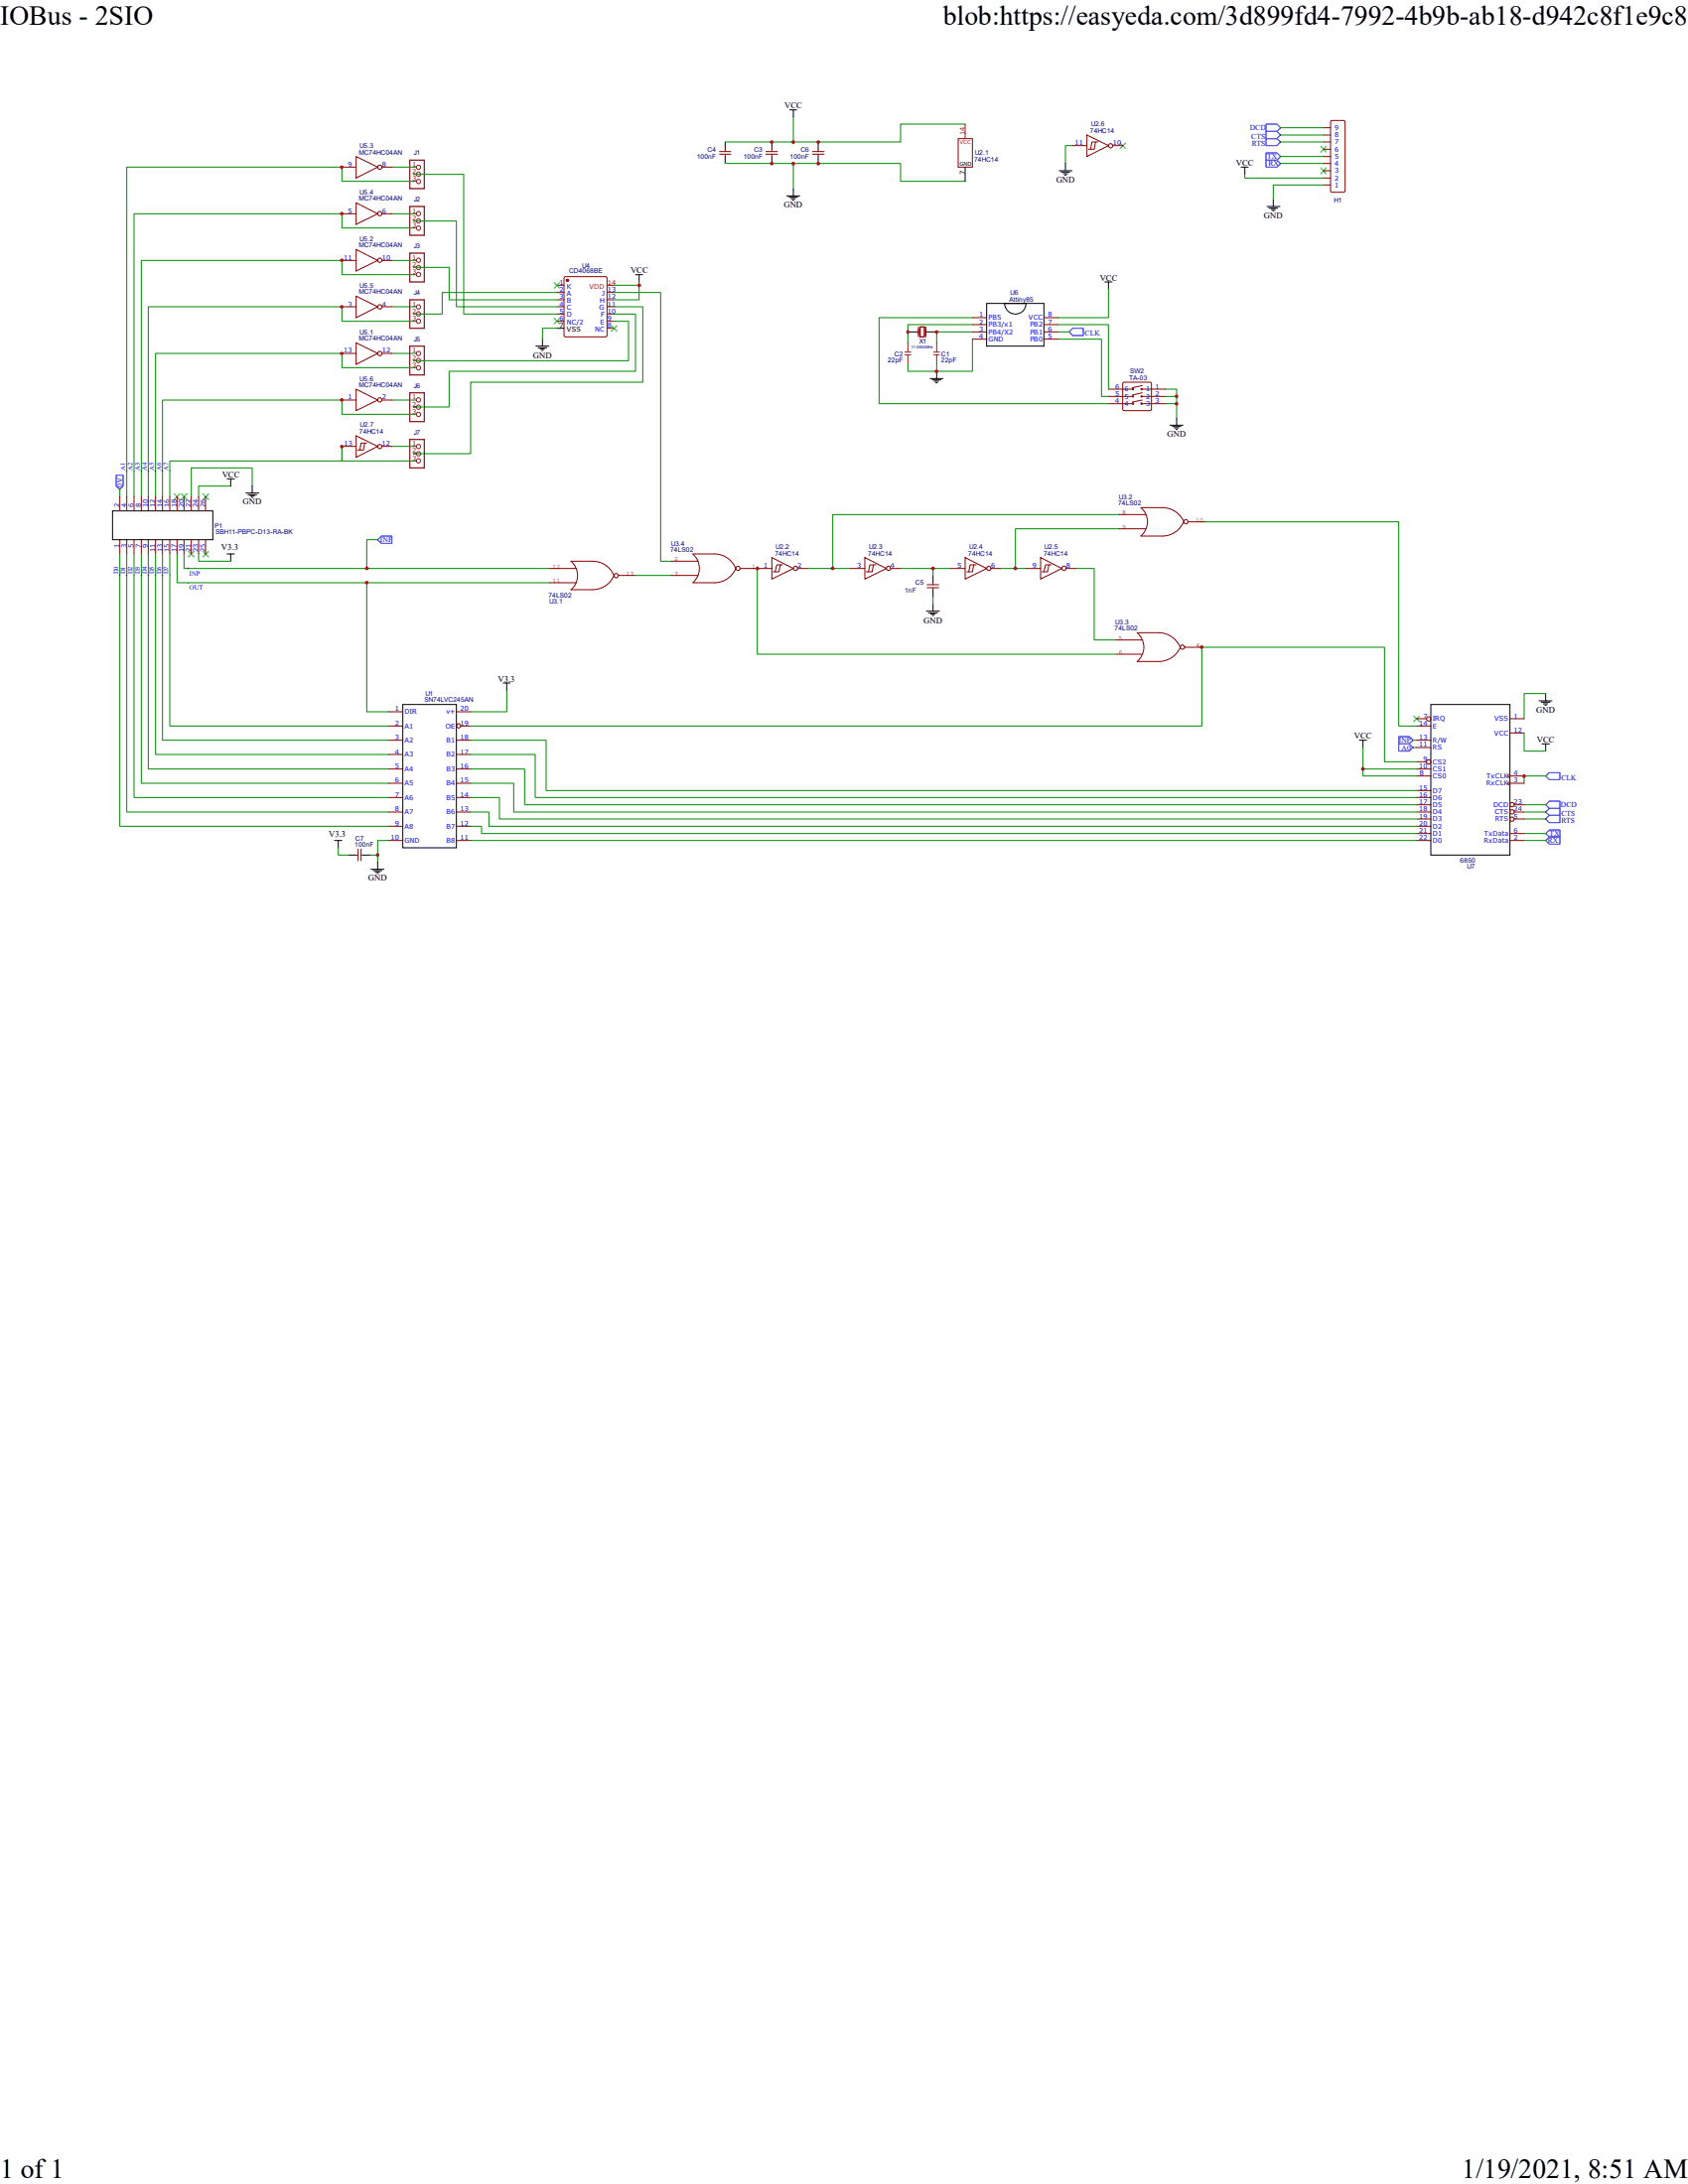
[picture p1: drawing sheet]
<svg xmlns="http://www.w3.org/2000/svg" width="216mm" height="279mm" viewBox="0 0 216 279" stroke-linecap="round" stroke-linejoin="round" font-family="sans-serif">
<path d="M72.5 35.8h.2v.2h-.2z" fill="#800"/>
<path d="M72.2 35.4h5.4v7.6h-5.4zM72.5 35.8h.2v.2h-.2z" fill="none" stroke="#800" stroke-width=".13"/>
<path d="M72.5 35.8h.2v.2h-.2z" fill="#800"/>
<g fill="none" stroke="#800" stroke-width=".13">
<path d="M92 19.7h1.5M92 19.4h1.5M92.8 19.1v.3M92.8 19.7v.3M98 19.7h1.4M98 19.4h1.4M98.7 19.1v.3M98.7 19.7v.3M103.9 19.7h1.5M103.9 19.4h1.5M104.6 19.1v.3M104.6 19.7v.3"/>
<path d="M137.2 18.6h1.8M139 17.3l2.8 1.3-2.8 1.4zM140.1 18.2h-.4l-.2 .9h-.3M140.4 18.2h-.3l-.1 .9h-.5M142.3 18.6h1.3M169.3 19.1h.9M169.3 18.2h.9M169.3 17.3h.9M169.3 16.3h.9M170.2 15.5l1.6-.1 .2 .1v.1v8.8l-.2 .2h-1.4l-.2-.2zM43.7 39.2h1.9M43.7 21.4h1.9"/>
<path d="M43.7 27.3h1.9M43.7 33.3h1.9M45.6 37.9l2.7 1.3-2.7 1.4zM45.6 20l2.7 1.4-2.7 1.4zM45.6 26l2.7 1.3-2.7 1.4zM45.6 31.9l2.7 1.4-2.7 1.4zM48.9 39.2h1.2M48.9 21.4h1.2M48.9 27.3h1.2M48.9 33.3h1.2M71.2 36.5h.9M71.2 37.4h.9"/>
<path d="M71.2 38.4h.9M71.2 39.2h.9M72.5 35.8h.2v.2h-.2zM77.6 37.4h.9M77.6 38.4h.9M77.6 39.2h.9M169.3 23.7h.9M169.3 22.8h.9M169.3 21.8h.9M169.3 20.9h.9M169.3 20h.9M43.7 45.2h1.9"/>
<path d="M43.7 51.2h1.9M43.7 57.1h1.9M45.6 43.9l2.7 1.3-2.7 1.4zM45.6 49.8l2.7 1.4-2.7 1.3zM45.6 55.8l2.7 1.3-2.7 1.4zM46.7 56.7h-.5l-.2 .9h-.3M46.9 56.7h-.2l-.2 .9h-.5M48.9 45.2h1.2M48.9 51.2h1.2M48.9 57.1h1.2M71.2 40.2h.9M71.2 41.1h.9"/>
<path d="M77.6 40.2h.9M77.6 41.1h.9M77.6 42h.9M124.4 40.6h1.8M124.4 41.5h1.8M124.4 42.5h1.8M124.4 43.4h1.8M133.5 40.6h1.9M133.5 41.5h1.9M133.5 42.5h1.9M133.5 43.4h1.9M141.8 51.6h3.1"/>
<path d="M141.8 50.7h3.1M141.8 49.8h3.1M143.7 48.9h3.5v3.6h-3.5zM144.8 51.6h.2v.1h-.2zM145.9 51.6h.2v.1h-.2zM146 51.6h3.1M146 50.7h3.1M146 49.8h3.1M146.1 51.2l-1.3 .2M146.1 50.2l-1.3 .3M146.1 49.3l-1.3 .3M96.9 72.7h1.8"/>
<path d="M98.7 71.3l2.8 1.4-2.8 1.4zM99.8 72.3h-.4l-.3 .9h-.2M100.1 72.3h-.3l-.2 .9h-.5M102 72.7h1.3M108.8 72.7h1.8M110.6 71.3l2.8 1.4-2.8 1.4zM111.7 72.3h-.4l-.2 .9h-.3M112 72.3h-.3l-.2 .9h-.4M113.9 72.7h1.3M118.6 75.2h1.5M118.6 74.8h1.5M119.3 74.5v.3"/>
<path d="M119.3 75.2v.2M121.6 72.7h1.8M123.4 71.3l2.8 1.4-2.8 1.4zM124.5 72.3h-.4l-.2 .9h-.2M124.8 72.3h-.3l-.1 .9h-.5M126.7 72.7h1.3M131.2 72.7h1.9M133.1 71.3l2.7 1.4-2.7 1.4zM134.2 72.3h-.5l-.2 .9h-.2M134.5 72.3h-.3l-.2 .9h-.5M136.4 72.7h1.3M49.7 91.1h1.8"/>
<path d="M49.7 92.9h1.8M49.7 94.7h1.8M49.7 96.5h1.8M49.7 98.4h1.8M58.4 91.1h1.8M58.4 94.7h1.8M58.4 96.5h1.8M58.4 98.4h1.8M58.9 92.9h1.3M181.2 92.9h1.8M181.2 94.7h1.8M181.2 98.4h1.8"/>
<path d="M181.2 91.9h1.3M181.2 99.3h1.8M181.2 97.5h1.3M181.2 95.6h1.8M193.1 99.9l-.3 .3 .3 .3M193.1 99l-.3 .3 .3 .3M193.1 91.9h1.8M193.1 99.3h1.8M193.1 93.8h1.8M45.6 109.4h.2M45.8 108.6v1.5M46.2 108.6v1.5"/>
<path d="M46.2 109.4h.3M49.7 100.2h1.8M49.7 102h1.8M49.7 103.9h1.8M49.7 105.7h1.8M49.7 107.5h1.8M58.4 100.2h1.8M58.4 102h1.8M58.4 103.9h1.8M58.4 105.7h1.8M58.4 107.5h1.8M181.2 102h1.8"/>
<path d="M181.2 103.9h1.8M181.2 105.7h1.8M181.2 107.5h1.8M181.2 104.8h1.8M181.2 106.6h1.8M181.2 101.1h1.8M181.2 103h1.8M193.1 100.2h1.8M193.1 107.5h1.8M193.1 106.6h1.8M193.7 103.9h1.2M193.7 104.8h1.2"/>
<path d="M193.7 103h1.2"/>
<circle cx="142" cy="18.6" r=".28"/>
<circle cx="48.6" cy="39.3" r=".28"/>
<circle cx="48.6" cy="21.4" r=".28"/>
<circle cx="48.6" cy="27.3" r=".28"/>
<circle cx="48.6" cy="33.3" r=".28"/>
<circle cx="48.6" cy="45.2" r=".28"/>
<circle cx="48.6" cy="57.1" r=".28"/>
<circle cx="48.6" cy="51.2" r=".28"/>
<circle cx="144.9" cy="49.8" r=".08"/>
<circle cx="144.9" cy="50.7" r=".08"/>
<circle cx="146" cy="50.7" r=".08"/>
<circle cx="146" cy="49.8" r=".08"/>
<circle cx="101.7" cy="72.7" r=".28"/>
<circle cx="113.6" cy="72.7" r=".27"/>
<circle cx="126.5" cy="72.7" r=".27"/>
<circle cx="136.1" cy="72.7" r=".27"/>
<circle cx="58.7" cy="92.9" r=".27"/>
<circle cx="182.7" cy="97.5" r=".27"/>
<circle cx="182.7" cy="92" r=".27"/>
<circle cx="193.4" cy="102.9" r=".29"/>
<circle cx="193.4" cy="103.9" r=".28"/>
<circle cx="193.4" cy="104.8" r=".28"/>
</g>
<g fill="none" stroke="#000" stroke-width=".13">
<path d="M92.8 18.2v.9M98.7 18.2v.9M101 14.1h.9M101.5 14.1v.9M104.6 18.2v.9M81.3 35.1h.9M81.7 35.1v1M92.8 20v.9M98.7 20v.9M100.6 25.1h1.7M100.9 25.2h1.1M101.2 25.4h.5"/>
<path d="M101.3 25.6h.3M101.5 24.1v1M104.6 20v.9M126.2 38.8h7.3v5.5h-7.3zM128.5 38.8h2.7a1.38 1.38 0 0 1-1.3 1.4 1.38 1.38 0 0 1-1.4-1.4zM135.5 21.8h1.6M135.7 22h1.1M136 22.2h.6M136.2 22.4h.2M136.3 20.9v.9M141.3 36.1h.9M141.8 36.1v.9"/>
<path d="M158.7 21.4h.9M159.2 21.4v.9M162.1 26.4h1.6M162.3 26.6h1.1M162.6 26.8h.6M162.8 27h.1M162.9 25.5v.9M68.5 44.3h1.7M68.8 44.5h1.1M69.1 44.7h.5M69.3 44.8h.2M69.4 43.4v.9"/>
<path d="M71.2 42h.9M116.1 42.5h1.4M118.4 42.5h1.4M119 48.4h1.6M119.3 48.6h1.1M119.5 48.8h.6M119.7 49h.2M119.8 47.5v.9M149.6 54.4h1.7M149.9 54.6h1.1M150.2 54.7h.5M150.4 54.9h.2"/>
<path d="M150.5 53.5v.9M29 70.9h1M29 61.3h1M29.5 61.3v.9M29.5 70.9v.9M31.5 63.1h1.6M31.7 63.3h1.1M32 63.5h.6M32.2 63.6h.1M32.3 62.2v.9M118.5 78.2h1.6M118.8 78.4h1.1"/>
<path d="M119 78.6h.6M119.3 78.7h.1M119.3 73.6v.9M119.3 75.4v1M119.3 77.3v.9M51.5 90.1h6.9v18.4h-6.9zM64.3 87.4h.9M64.8 87.4v.9M173.9 94.7h.9M174.3 94.7v.9M183 90.1h10.1v19.3h-10.1zM196.8 89.7h1.7"/>
<path d="M197.1 89.8h1.1M197.2 95.2h1M197.4 90h.6M197.6 90.2h.2M197.7 88.7v1M197.7 95.2v.9M42.8 107.5h.9M43.3 107.5v1M44.6 109.4h1M46.5 109.4h.9M47.5 111.2h1.6M47.8 111.4h1.1"/>
<path d="M48 111.5h.6M48.2 111.8h.2M48.3 110.3v.9"/>
</g>
<path d="M77.6 36.5h.9" fill="none" stroke="#f00" stroke-width=".13"/>
<g fill="none" stroke="#080" stroke-width=".13">
<path d="M101.5 15v3.2M123.4 15.9h-8.2v2.3h-22.4M137.2 18.6h-.9v2.3M163.8 16.3h5.5M163.8 17.3h5.5M163.8 18.2h5.5M50.1 21.4h2.8M50.1 27.3h2.8M50.1 33.3h2.8M50.1 39.2h2.8M52.9 23.2h-9.2v-1.8h-27.5v42.1M52.9 29.2h-9.2v-1.9h-26.6v36.2"/>
<path d="M52.9 35.1h-9.2v-1.8h-25.6v30.2M52.9 34.2h4.5v4.2h13.8M52.9 22.3h6.4v17.9h11.9M52.9 28.3h5.5v10.9h12.8M71.2 37.4h-14.6v2.8h-3.7M78.5 39.2h3.7v9.7h-22v9.1h-7.3M78.5 37.4h6v34.4h1.4M81.7 36.1v.4h-3.2M81.7 36.5v1.9h-3.2M92.8 20.9h22.4v2.3h8.2M101.5 20.9v3.2M141.8 37v3.6h-6.4"/>
<path d="M159.2 22.3v.5h10.1M163.8 20.9h5.5M163.8 20h5.5M169.3 23.7h-6.4v1.8M50.1 45.2h2.8M50.1 51.2h2.8M50.1 57.1h2.8M52.9 41.1h-9.2v-1.9h-24.7v24.3M52.9 47h-9.2v-1.8h-23.8v18.3M52.9 53h-9.2v-1.8h-22.9v12.3M52.9 59h-9.2v-1.9v1.9h-22v4.5M71.2 42h-1.8v1.4"/>
<path d="M78.5 41.1h1.9v5h-27.5M78.5 40.2h2.8v7.3h-23.9v4.6h-4.5M116.1 46.6v.9h3.7v-.9M124.4 41.5h-8.3v2.4M124.4 42.5h-4.6v1.4M124.4 43.4v4.1h-4.6M124.4 40.6h-12v11h29.4M135.4 43.4h5.5v7.3h.9M135.4 41.5h6.4v8.3M135.4 42.5h1.3M149.1 49.8h1.4v3.7M149.1 50.7h1.4"/>
<path d="M149.1 51.6h1.4M15.3 70.9v34.8h34.4M16.2 70.9v33h33.5M17.1 70.9v31.1h32.6M18.1 70.9v29.3h31.6M19 70.9v27.5h30.7M19.9 70.9v25.6h29.8M20.8 70.9v23.8h28.9M21.7 70.9v22h28M22.6 70.9v3.6h47.7M23.5 70.9v1.8h46.8M25.4 70.9v.9h4.1"/>
<path d="M29.5 62.2h-4.1v1.3M32.3 62.2v-2.3h-7.8v3.6M46.9 74.5v16.6h2.8M48.3 69h-1.4v3.7M81.3 73.6h4.6M96.9 72.7v11h45.8M103.3 72.7h5.5M115.2 72.7h4.1v.9M119.3 72.7h2.3M119.3 76.4v.9M128 72.7h3.2M137.7 72.7h2.3v9.2h2.7"/>
<path d="M143.2 67.6h-13.3v5.1M143.2 65.8h-36.7v6.9M154.1 66.8h24.8v26.1h2.3M60.2 98.4h6.9v4.6h114.1M60.2 96.5h8.3v5.5h112.7M60.2 94.7h9.6v6.4h111.4M60.2 92.9h93.5v-10.1h23.4v14.7h4.1M64.8 88.3v2.8h-4.6M174.3 95.6v2.8h6.9M174.3 98.4v.9h6.9M180.7 94.7h.5M180.7 95.6h.5"/>
<path d="M194.9 93.8v2.3h2.8M197.7 88.7h-2.8v3.2M197.7 99.3h-2.8v.9M43.3 108.5v.9h1.3M47.4 109.4h.9M49.7 107.5h-1.4v2.8M60.2 105.7h1.4v.9h119.6M60.2 103.9h2.3v1.8h118.7M60.2 102h3.7v2.8h117.3M60.2 100.2h5.5v3.7h115.5M60.2 107.5h121M194.9 106.6h2.8"/>
<path d="M194.9 107.5h2.8M194.9 103h2.8M194.9 103.9h2.8M194.9 104.8h2.8"/>
</g>
<path d="M52.4 20.5h1.9v3.6h-1.9zM52.4 26.4h1.9v3.7h-1.9zM52.4 32.4h1.9v3.7h-1.9zM52.4 38.4h1.9v3.6h-1.9zM52.4 44.3h1.9v3.7h-1.9zM52.4 50.2h1.9v3.7h-1.9zM52.4 56.2h1.9v3.7h-1.9z" fill="none" stroke="#8d2323" stroke-width=".17"/>
<g fill="none" stroke="#8d2323" stroke-width=".13">
<path d="M52.9 21.4h.4M52.9 22.3h.4M52.9 23.2h.4M52.9 27.3h.4M52.9 28.3h.4M52.9 29.2h.4M52.9 33.3h.4M52.9 34.2h.4M52.9 35.1h.4M52.9 39.2h.4M52.9 40.2h.4M52.9 41.1h.4"/>
<path d="M52.9 45.2h.4M52.9 46.1h.4M52.9 47h.4M52.9 51.2h.4M52.9 52.1h.4M52.9 53h.4M52.9 57.1h.4M52.9 58h.4M52.9 59h.4M115.7 45.4h.8M115.7 45h.8M116.1 43.9v1.1"/>
<path d="M116.1 45.4v1.2M119.4 45.4h.7M119.4 45h.7M119.8 43.9v1.1M119.8 45.4v1.2"/>
<circle cx="53.5" cy="35.1" r=".28"/>
<circle cx="53.5" cy="29.2" r=".28"/>
<circle cx="53.5" cy="21.4" r=".28"/>
<circle cx="53.5" cy="23.2" r=".28"/>
<circle cx="53.5" cy="34.2" r=".28"/>
<circle cx="53.5" cy="39.3" r=".28"/>
<circle cx="53.5" cy="33.3" r=".28"/>
<circle cx="53.5" cy="22.3" r=".28"/>
<circle cx="53.5" cy="27.3" r=".28"/>
<circle cx="53.5" cy="28.3" r=".28"/>
<circle cx="53.5" cy="40.2" r=".28"/>
<circle cx="53.5" cy="53" r=".28"/>
<circle cx="53.5" cy="45.2" r=".28"/>
<circle cx="53.5" cy="57.1" r=".28"/>
<circle cx="53.5" cy="47.1" r=".28"/>
<circle cx="53.5" cy="58.1" r=".28"/>
<circle cx="53.5" cy="52.1" r=".28"/>
<circle cx="53.5" cy="51.2" r=".28"/>
<circle cx="53.5" cy="41.1" r=".28"/>
<circle cx="53.5" cy="46.1" r=".28"/>
<circle cx="53.5" cy="58.9" r=".28"/>
</g>
<g fill="#000">
<path d="M143.3 18.3l.7 .7zM144 18.3l-.7 .7z"/>
<path d="M168.9 18.7l.7 .8zM169.6 18.7l-.7 .8z"/>
<path d="M70.9 36.2l.7 .7zM71.6 36.2l-.7 .7z"/>
<path d="M168.9 21.5l.7 .7zM169.6 21.5l-.7 .7z"/>
<path d="M70.9 40.7l.7 .7zM71.6 40.7l-.7 .7z"/>
<path d="M78.2 41.7l.7 .7zM78.9 41.7l-.7 .7z"/>
<path d="M22.3 63.2l.7 .7zM23 63.2l-.7 .7z"/>
<path d="M23.2 63.2l.7 .7zM23.9 63.2l-.7 .7z"/>
<path d="M24 72.6v.2zM23.9 72.7h.2z"/>
<path d="M24 74.5v.1zM23.9 74.5h.2z"/>
<path d="M24.1 70.5l.7 .7zM24.1 71.2l.7-.7z"/>
<path d="M26 70.5l.7 .7zM26.7 70.5l-.7 .7z"/>
<path d="M26 63.2l.7 .7zM26.7 63.2l-.7 .7z"/>
<path d="M180.8 91.6l.8 .7zM180.8 92.3l.8-.7z"/>
</g>
<g fill="none" stroke="#3c3" stroke-width=".13">
<path d="M143.3 18.3l.7 .7M144 18.3l-.7 .7M168.9 18.7l.7 .8M169.6 18.7l-.7 .8M70.9 36.2l.7 .7M71.6 36.2l-.7 .7M168.9 21.5l.7 .7M169.6 21.5l-.7 .7M70.9 40.7l.7 .7M71.6 40.7l-.7 .7M78.2 41.7l.7 .7M78.9 41.7l-.7 .7"/>
<path d="M22.3 63.2l.7 .7M23 63.2l-.7 .7M23.2 63.2l.7 .7M23.9 63.2l-.7 .7M24.1 70.5l.7 .7M24.8 70.5l-.7 .7M26 70.5l.7 .7M26 63.2l.7 .7M26.7 70.5l-.7 .7M26.7 63.2l-.7 .7M180.8 91.6l.8 .7M181.6 91.6l-.8 .7"/>
</g>
<path d="M117.5 41.8v1.3M117.7 41.8h.5v1.3h-.5zM118.4 41.8v1.3" fill="none" stroke="#810" stroke-width=".13"/>
<g fill="none" stroke="#00f" stroke-width=".13">
<path d="M161.9 15.9h1.4l.5 .4-.5 .5h-1.4zM161.9 16.8h1.4l.5 .5-.5 .4h-1.4zM161.9 17.7h1.4l.5 .5-.5 .4h-1.4zM161.9 19.6h1.4l.5 .4-.5 .5h-1.4zM161.9 20.5h1.4l.5 .4-.5 .5h-1.4zM136.7 42.5l.5-.5h1.4v.9h-1.4zM48.3 69l.5-.4h1.3v.9h-1.3zM178.9 95.2h1.4l.4 .4-.4 .5h-1.4zM178.9 94.2h1.4l.4 .5-.4 .5h-1.4zM197.7 99.3l.5-.5h1.3v.9h-1.3zM197.7 107.5l.5-.4h1.3v.9h-1.3zM197.7 103.9l.5-.5h1.3v.9h-1.3z"/>
<path d="M197.7 104.8l.5-.5h1.3v.9h-1.3zM197.7 103l.5-.5h1.3v.9h-1.3zM198.2 106.2h1.3v.9h-1.3l-.5-.5z"/>
</g>
<g fill="none" stroke="#840000" stroke-width=".13">
<path d="M70.3 74.5h3.4M70.3 72.7h3.4M73 71.8h2.8a2.96 2.96 0 0 1 2.7 1.8 2.96 2.96 0 0 1-2.7 1.8h-2.8a2.38 2.38 0 0 0 0-3.6zM79.1 73.6h2.2M85.9 73.6h3.4M85.9 71.8h3.4M88.6 70.9a2.43 2.43 0 0 1 0 3.6M88.6 70.9h2.8a2.94 2.94 0 0 1 2.7 1.8 2.96 2.96 0 0 1-2.7 1.8h-2.8M94.7 72.7h2.2M143.2 65.8h3.4M143.2 67.6h3.4M151.4 66.8a2.95 2.95 0 0 1-2.7 1.8h-2.8a2.38 2.38 0 0 0 0-3.7h2.8a3 3 0 0 1 2.7 1.9"/>
<path d="M151.9 66.8h2.2M142.7 81.9h3.4M142.7 83.7h3.4M145.5 80.9h2.7a3 3 0 0 1 2.8 1.9 3 3 0 0 1-2.8 1.8h-2.7a2.43 2.43 0 0 0 0-3.7zM151.5 82.8h2.2"/>
<circle cx="78.8" cy="73.6" r=".28"/>
<circle cx="94.4" cy="72.7" r=".27"/>
<circle cx="151.7" cy="66.7" r=".27"/>
<circle cx="151.2" cy="82.8" r=".28"/>
</g>
<g fill="#c00">
<path d="M98.5 18h.4v.3l-.2 .1-.2-.1v-.1z"/>
<path d="M104.5 18h.3l.1 .2-.1 .1-.2 .1-.1-.1z"/>
<path d="M101.3 18h.3v.3l-.1 .1-.2-.1-.1-.1z"/>
<path d="M43.6 21.2h.3v.4h-.2h-.1l-.1-.2z"/>
<path d="M43.6 27.2l.1-.1 .2 .1v.3h-.3l-.1-.2z"/>
<path d="M43.6 33.1h.1h.2v.4h-.3l-.1-.2z"/>
<path d="M43.6 39.1h.3v.3l-.2 .1-.1-.1-.1-.2z"/>
<path d="M43.6 51l.1-.1 .2 .1v.3h-.3l-.1-.1z"/>
<path d="M43.6 45.1h.3v.3h-.3l-.1-.2z"/>
<path d="M81.6 36.3h.3l.1 .2-.1 .2h-.2h-.1z"/>
<path d="M119.2 72.6l.1-.1 .2 .1v.3h-.3l-.1-.2z"/>
<path d="M129.7 72.6l.2-.1 .1 .1v.3h-.3l-.1-.2z"/>
<path d="M116 42.3h.3v.3l-.2 .1-.1-.1z"/>
<path d="M119.6 42.3h.4v.3l-.2 .1-.2-.1-.1-.1z"/>
<path d="M46.8 74.4l.1-.1 .2 .1 .1 .1-.1 .2h-.3z"/>
<path d="M46.8 72.6l.1-.1 .2 .1 .1 .1-.1 .2h-.3z"/>
<path d="M194.8 99.1h.3v.3l-.2 .1-.1-.1-.1-.1z"/>
<path d="M174.2 98.2l.1-.1 .2 .1v.3h-.3l-.1-.1z"/>
<path d="M106.3 72.6l.2-.1 .2 .1v.3h-.4v-.2z"/>
<path d="M153.5 82.6l.2-.1 .2 .1v.4h-.4v-.2z"/>
<path d="M150.3 51.5l.2-.1 .1 .1v.3h-.3l-.1-.2z"/>
<path d="M150.3 50.6h.3v.3h-.3l-.1-.2z"/>
<path d="M119.6 47.3h.4v.4l-.2 .1-.2-.1-.1-.2z"/>
<path d="M101.3 20.8h.3v.3l-.1 .1-.2-.1-.1-.2z"/>
<path d="M104.5 20.8h.3l.1 .1-.1 .2-.2 .1-.1-.1z"/>
<path d="M98.5 20.8h.4v.3l-.2 .1-.2-.1v-.2z"/>
<path d="M43.6 57l.1-.1 .2 .1v.3l-.2 .1-.1-.1-.1-.2z"/>
<path d="M96.7 72.6l.2-.1 .1 .1 .1 .1-.1 .2h-.3z"/>
<path d="M48.1 109.2l.2-.1 .2 .1v.3h-.4z"/>
</g>
<path d="M14.9 60.8h.8v1.4l-.4 .4-.4-.4z" fill="none" stroke="#00f" stroke-width=".13"/>
<path d="M15.3 62.6v.9" fill="none" stroke="#080" stroke-width=".13"/>
<path d="M123.4 15.9v1.8" fill="none" stroke="#f00" stroke-width=".13"/>
<path d="M123.4 21.4v1.8M14.4 65.4h12.8v3.6h-12.8z" fill="none" stroke="#000" stroke-width=".13"/>
<g fill="none" stroke="#800" stroke-width=".13">
<path d="M122.6 17.7h1.8v3.7h-1.8zM15.3 63.5v1.9M15.3 69v1.9M16.2 63.5v1.9M16.2 69v1.9M17.1 63.5v1.9M17.1 69v1.9M18.1 63.5v1.9M18.1 69v1.9M19 63.5v1.9M19 69v1.9M19.9 63.5v1.9"/>
<path d="M19.9 69v1.9M20.8 63.5v1.9M20.8 69v1.9M21.7 63.5v1.9M21.7 69v1.9M22.6 63.5v1.9M22.6 69v1.9M23.5 63.5v1.9M23.5 69v1.9M24.5 63.5v1.9M24.5 69v1.9M25.4 63.5v1.9"/>
<path d="M25.4 69v1.9M26.3 63.5v1.9M26.3 69v1.9"/>
</g>
<g fill="#000">
<path d="M15.3 73.5v.2zM15.2 73.6h.2z"/>
<path d="M16.2 73.5v.2zM16.1 73.6h.2z"/>
<path d="M16.2 60.2v.2zM16.1 60.3h.2z"/>
<path d="M17.1 73.5v.2zM17.1 73.6h.1z"/>
<path d="M17.1 60.2v.2zM17.1 60.3h.1z"/>
<path d="M18.1 73.5v.2zM17.9 73.6h.3z"/>
<path d="M18.1 60.2v.2zM17.9 60.3h.3z"/>
<path d="M19 73.5v.2zM18.9 73.6h.1z"/>
<path d="M19 60.2v.2zM18.9 60.3h.1z"/>
<path d="M19.9 73.5v.2zM19.8 73.6h.2z"/>
<path d="M19.9 60.2v.2zM19.8 60.3h.2z"/>
<path d="M20.8 73.5v.2zM20.7 73.6h.2z"/>
<path d="M20.8 60.2v.2zM20.7 60.3h.2z"/>
<path d="M21.7 73.5v.2zM21.6 73.6h.2z"/>
<path d="M21.7 60.2v.2zM21.6 60.3h.2z"/>
</g>
<g font-size="3.5">
<text x="0" y="3.2">IOBus - 2SIO</text>
<text x="120.6" y="3.2">blob:https://easyeda.com/3d899fd4-7992-4b9b-ab18-d942c8f1e9c8</text>
<text x="0" y="278.7">1 of 1</text>
<text x="187" y="278.7">1/19/2021, 8:51 AM</text>
</g>
<g font-size="1.1">
<text x="100.4" y="13.9">VCC</text>
<text x="135.1" y="23.3">GND</text>
<text x="158.1" y="21.2">VCC</text>
<text x="100.3" y="26.5">GND</text>
<text x="161.7" y="27.9">GND</text>
<text x="80.7" y="35">VCC</text>
<text x="140.7" y="35.9">VCC</text>
<text x="68.2" y="45.8">GND</text>
<text x="149.3" y="55.9">GND</text>
<text x="28.4" y="61.1">VCC</text>
<text x="31.1" y="64.6">GND</text>
<text x="28.3" y="70.4">V3.3</text>
<text x="118.1" y="79.7">GND</text>
<text x="63.7" y="87.2">V3.3</text>
<text x="173.2" y="94.5">VCC</text>
<text x="196.5" y="91.1">GND</text>
<text x="196.6" y="95">VCC</text>
<text x="42.1" y="107">V3.3</text>
<text x="47.1" y="112.7">GND</text>
</g>
<g font-size="1" fill="#00f">
<text x="159.9" y="16.7">DCD</text>
<text x="160" y="17.7">CTS</text>
<text x="160.1" y="18.7">RTS</text>
<text x="162.1" y="20.4">TX</text>
<text x="162.2" y="21.3">RX</text>
<text x="138.7" y="42.9">CLK</text>
<text x="15" y="61.1" transform="rotate(90 15 61.1)">A0</text>
<text x="48.6" y="69.4">INP</text>
<text x="178.9" y="95">INP</text>
<text x="179.2" y="96">A0</text>
<text x="199.7" y="99.8">CLK</text>
<text x="198" y="107.9">RX</text>
<text x="198.2" y="107">TX</text>
<text x="199.6" y="103.3">DCD</text>
<text x="199.7" y="104.4">CTS</text>
<text x="199.7" y="105.3">RTS</text>
</g>
<g font-size=".8" fill="#f00">
<text x="123.4" y="17.3" transform="rotate(-90 123.4 17.3)">14</text>
<text x="75.4" y="36.9">VDD</text>
<text x="77.7" y="36.5">14</text>
</g>
<g font-size=".8" fill="#000080">
<text x="139.4" y="17">74HC14</text>
<text x="139.5" y="16.2">U2.6</text>
<text x="45.9" y="19.8">MC74HC04AN</text>
<text x="46" y="18.9">U5.3</text>
<text x="52.9" y="19.9">J1</text>
<text x="89.1" y="20.3">100nF</text>
<text x="90.5" y="19.4">C4</text>
<text x="95.1" y="20.3">100nF</text>
<text x="96.4" y="19.4">C3</text>
<text x="101" y="20.3">100nF</text>
<text x="102.4" y="19.4">C6</text>
<text x="124.6" y="20.7">74HC14</text>
<text x="124.7" y="19.9">U2.1</text>
<text x="45.9" y="25.7">MC74HC04AN</text>
<text x="46" y="24.9">U5.4</text>
<text x="52.9" y="25.8">J2</text>
<text x="170.6" y="25.9">H1</text>
<text x="45.9" y="31.7">MC74HC04AN</text>
<text x="46" y="30.9">U5.2</text>
<text x="52.9" y="31.8">J3</text>
<text x="72.8" y="35">CD4068BE</text>
<text x="74.4" y="34.3">U4</text>
<text x="45.9" y="37.6">MC74HC04AN</text>
<text x="46" y="36.8">U5.5</text>
<text x="52.9" y="37.7">J4</text>
<text x="129.1" y="38.6">Attiny85</text>
<text x="129.2" y="37.7">U6</text>
<text x="45.9" y="43.6">MC74HC04AN</text>
<text x="46" y="42.8">U5.1</text>
<text x="52.9" y="43.7">J5</text>
<text x="113.5" y="46.4">22pF</text>
<text x="114.4" y="45.6">C2</text>
<text x="117.6" y="44">X1</text>
<text x="120.4" y="46.4">22pF</text>
<text x="120.4" y="45.6">C1</text>
<text x="144.5" y="47.8">SW2</text>
<text x="45.9" y="49.5">MC74HC04AN</text>
<text x="46" y="48.7">U5.6</text>
<text x="52.9" y="49.7">J6</text>
<text x="144.4" y="48.6">TA-03</text>
<text x="45.9" y="55.5">74HC14</text>
<text x="46" y="54.7">U2.7</text>
<text x="52.9" y="55.6">J7</text>
<text x="143" y="64.7">74LS02</text>
<text x="143.1" y="63.8">U3.2</text>
<text x="27.4" y="67.5">P1</text>
<text x="27.6" y="68.4">SBH11-PBPC-D13-RA-BK</text>
<text x="85.7" y="70.6">74LS02</text>
<text x="85.8" y="69.8">U3.4</text>
<text x="99.1" y="71.1">74HC14</text>
<text x="99.2" y="70.2">U2.2</text>
<text x="111" y="71.1">74HC14</text>
<text x="111.1" y="70.2">U2.3</text>
<text x="123.8" y="71.1">74HC14</text>
<text x="124" y="70.2">U2.4</text>
<text x="133.5" y="71.1">74HC14</text>
<text x="133.6" y="70.2">U2.5</text>
<text x="70.1" y="76.4">74LS02</text>
<text x="70.2" y="77.2">U3.1</text>
<text x="115.7" y="75.8">1nF</text>
<text x="117.1" y="74.8">C5</text>
<text x="142.5" y="80.7">74LS02</text>
<text x="142.6" y="79.9">U3.3</text>
<text x="54.3" y="89.8">SN74LVC245AN</text>
<text x="54.4" y="89">U1</text>
<text x="45.4" y="107.6">C7</text>
<text x="45.3" y="108.4">100nF</text>
<text x="186.7" y="110.3">6850</text>
<text x="187.6" y="111.1">U7</text>
</g>
<g font-size=".8" fill="#00f">
<text x="170.7" y="17.6">8</text>
<text x="170.7" y="16.6">9</text>
<text x="44.5" y="21.3">9</text>
<text x="48.9" y="21.3">8</text>
<text x="137.5" y="18.6">11</text>
<text x="142.3" y="18.6">10</text>
<text x="170.7" y="24">1</text>
<text x="170.7" y="23.1">2</text>
<text x="170.7" y="22.1">3</text>
<text x="170.7" y="21.2">4</text>
<text x="170.7" y="20.3">5</text>
<text x="170.7" y="19.4">6</text>
<text x="170.7" y="18.5">7</text>
<text x="44.5" y="27.3">5</text>
<text x="48.9" y="27.3">6</text>
<text x="43.9" y="33.2">11</text>
<text x="48.9" y="33.2">10</text>
<text x="44.5" y="39.2">3</text>
<text x="48.9" y="39.2">4</text>
<text x="71.5" y="36.5">1</text>
<text x="71.5" y="37.3">2</text>
<text x="71.5" y="38.3">3</text>
<text x="71.5" y="39.2">4</text>
<text x="71.5" y="40.1">5</text>
<text x="71.5" y="41">6</text>
<text x="72.5" y="36.9">K</text>
<text x="72.5" y="37.8">A</text>
<text x="72.5" y="38.7">B</text>
<text x="72.5" y="39.6">C</text>
<text x="72.5" y="40.6">D</text>
<text x="72.5" y="41.5">NC/2</text>
<text x="76.6" y="39.6">G</text>
<text x="76.7" y="38.7">H</text>
<text x="76.8" y="41.5">E</text>
<text x="76.8" y="40.6">F</text>
<text x="77" y="37.8">J</text>
<text x="77.7" y="42">8</text>
<text x="77.7" y="41">9</text>
<text x="77.7" y="40.1">10</text>
<text x="77.7" y="39.2">11</text>
<text x="77.7" y="38.3">12</text>
<text x="77.7" y="37.3">13</text>
<text x="125.2" y="40.6">1</text>
<text x="125.2" y="41.5">2</text>
<text x="126.4" y="40.9">PB5</text>
<text x="126.4" y="41.8">PB3/x1</text>
<text x="131.5" y="40.9">VCC</text>
<text x="131.7" y="41.8">PB2</text>
<text x="134" y="41.5">7</text>
<text x="134" y="40.6">8</text>
<text x="43.9" y="45.1">13</text>
<text x="48.9" y="45.1">12</text>
<text x="76.1" y="42.4">NC</text>
<text x="125.2" y="42.4">3</text>
<text x="125.2" y="43.3">4</text>
<text x="126.4" y="42.8">PB4/X2</text>
<text x="126.4" y="43.7">GND</text>
<text x="131.7" y="43.7">PB0</text>
<text x="131.7" y="42.8">PB1</text>
<text x="134" y="43.3">5</text>
<text x="134" y="42.4">6</text>
<text x="44.5" y="51.1">1</text>
<text x="48.9" y="51.1">2</text>
<text x="142.6" y="51.6">4</text>
<text x="142.6" y="50.6">5</text>
<text x="142.6" y="49.7">6</text>
<text x="143.8" y="51.9">4</text>
<text x="143.8" y="51">5</text>
<text x="143.8" y="50.1">6</text>
<text x="146.6" y="50.1">1</text>
<text x="146.6" y="51">2</text>
<text x="146.6" y="51.9">3</text>
<text x="147.7" y="49.7">1</text>
<text x="147.7" y="50.6">2</text>
<text x="147.7" y="51.6">3</text>
<text x="44" y="57.1">13</text>
<text x="48.8" y="57.1">12</text>
<text x="15.2" y="64.9" transform="rotate(-90 15.2 64.9)">2</text>
<text x="16" y="60.2" transform="rotate(-90 16 60.2)">A1</text>
<text x="16.2" y="64.9" transform="rotate(-90 16.2 64.9)">4</text>
<text x="16.9" y="60.2" transform="rotate(-90 16.9 60.2)">A2</text>
<text x="17.1" y="64.9" transform="rotate(-90 17.1 64.9)">6</text>
<text x="17.9" y="60.2" transform="rotate(-90 17.9 60.2)">A3</text>
<text x="18" y="64.9" transform="rotate(-90 18 64.9)">8</text>
<text x="18.8" y="60.2" transform="rotate(-90 18.8 60.2)">A4</text>
<text x="18.9" y="64.9" transform="rotate(-90 18.9 64.9)">10</text>
<text x="19.7" y="60.2" transform="rotate(-90 19.7 60.2)">A5</text>
<text x="19.8" y="64.9" transform="rotate(-90 19.8 64.9)">12</text>
<text x="20.6" y="60.2" transform="rotate(-90 20.6 60.2)">A6</text>
<text x="20.7" y="64.9" transform="rotate(-90 20.7 64.9)">14</text>
<text x="21.5" y="60.2" transform="rotate(-90 21.5 60.2)">A7</text>
<text x="21.6" y="64.9" transform="rotate(-90 21.6 64.9)">16</text>
<text x="22.6" y="64.9" transform="rotate(-90 22.6 64.9)">18</text>
<text x="23.5" y="64.9" transform="rotate(-90 23.5 64.9)">20</text>
<text x="24.4" y="64.9" transform="rotate(-90 24.4 64.9)">22</text>
<text x="25.3" y="64.9" transform="rotate(-90 25.3 64.9)">24</text>
<text x="26.2" y="64.9" transform="rotate(-90 26.2 64.9)">26</text>
<text x="15.2" y="70.1" transform="rotate(-90 15.2 70.1)">1</text>
<text x="16.2" y="70.1" transform="rotate(-90 16.2 70.1)">3</text>
<text x="17.1" y="70.1" transform="rotate(-90 17.1 70.1)">5</text>
<text x="18" y="70.1" transform="rotate(-90 18 70.1)">7</text>
<text x="18.9" y="70.1" transform="rotate(-90 18.9 70.1)">9</text>
<text x="19.8" y="70.6" transform="rotate(-90 19.8 70.6)">11</text>
<text x="20.7" y="70.6" transform="rotate(-90 20.7 70.6)">13</text>
<text x="21.6" y="70.6" transform="rotate(-90 21.6 70.6)">15</text>
<text x="22.6" y="70.6" transform="rotate(-90 22.6 70.6)">17</text>
<text x="23.5" y="70.6" transform="rotate(-90 23.5 70.6)">19</text>
<text x="24.4" y="70.6" transform="rotate(-90 24.4 70.6)">21</text>
<text x="25.3" y="70.6" transform="rotate(-90 25.3 70.6)">23</text>
<text x="26.2" y="70.6" transform="rotate(-90 26.2 70.6)">25</text>
<text x="15.1" y="73.5" transform="rotate(-90 15.1 73.5)">D0</text>
<text x="16" y="73.5" transform="rotate(-90 16 73.5)">D1</text>
<text x="16.9" y="73.5" transform="rotate(-90 16.9 73.5)">D2</text>
<text x="17.9" y="73.5" transform="rotate(-90 17.9 73.5)">D3</text>
<text x="18.8" y="73.5" transform="rotate(-90 18.8 73.5)">D4</text>
<text x="19.7" y="73.5" transform="rotate(-90 19.7 73.5)">D5</text>
<text x="20.6" y="73.5" transform="rotate(-90 20.6 73.5)">D6</text>
<text x="21.5" y="73.5" transform="rotate(-90 21.5 73.5)">D7</text>
<text x="24.2" y="73.6">INP</text>
<text x="24.2" y="75.4">OUT</text>
<text x="97.7" y="72.6">1</text>
<text x="102" y="72.6">2</text>
<text x="109.6" y="72.6">3</text>
<text x="113.9" y="72.6">4</text>
<text x="122.4" y="72.6">5</text>
<text x="126.8" y="72.6">6</text>
<text x="132" y="72.6">9</text>
<text x="136.4" y="72.6">8</text>
<text x="50.5" y="91">1</text>
<text x="50.5" y="92.8">2</text>
<text x="50.5" y="94.6">3</text>
<text x="51.7" y="91.4">DIR</text>
<text x="51.7" y="93.2">A1</text>
<text x="51.7" y="95">A2</text>
<text x="57" y="93.2">OE</text>
<text x="57.1" y="95">B1</text>
<text x="57.1" y="91.4">v+</text>
<text x="58.8" y="94.6">18</text>
<text x="58.8" y="92.8">19</text>
<text x="58.8" y="91">20</text>
<text x="181.5" y="95.6">11</text>
<text x="181.5" y="94.6">13</text>
<text x="181.5" y="92.8">14</text>
<text x="182" y="91.9">7</text>
<text x="183.2" y="92.2">IRQ</text>
<text x="183.2" y="95.9">RS</text>
<text x="183.2" y="95">R/W</text>
<text x="183.2" y="93.2">E</text>
<text x="191.1" y="94.1">VCC</text>
<text x="191.1" y="92.2">VSS</text>
<text x="193.6" y="91.9">1</text>
<text x="193.6" y="93.7">12</text>
<text x="50.5" y="96.5">4</text>
<text x="50.5" y="98.3">5</text>
<text x="50.5" y="100.1">6</text>
<text x="50.5" y="102">7</text>
<text x="51.7" y="96.8">A3</text>
<text x="51.7" y="98.7">A4</text>
<text x="51.7" y="100.5">A5</text>
<text x="57.1" y="100.5">B4</text>
<text x="57.1" y="98.7">B3</text>
<text x="57.1" y="96.8">B2</text>
<text x="58.8" y="102">14</text>
<text x="58.8" y="100.1">15</text>
<text x="58.8" y="98.3">16</text>
<text x="58.8" y="96.5">17</text>
<text x="181.5" y="98.3">10</text>
<text x="181.5" y="101.1">15</text>
<text x="181.5" y="102">16</text>
<text x="181.6" y="99.2">8</text>
<text x="182" y="97.4">9</text>
<text x="183.2" y="99.6">CS0</text>
<text x="183.2" y="97.8">CS2</text>
<text x="183.2" y="98.7">CS1</text>
<text x="183.2" y="101.4">D7</text>
<text x="190.1" y="100.5">RxCLK</text>
<text x="190.1" y="99.6">TxCLK</text>
<text x="193.6" y="100.1">3</text>
<text x="193.6" y="99.2">4</text>
<text x="50" y="107.5">10</text>
<text x="50.5" y="103.8">8</text>
<text x="50.5" y="105.6">9</text>
<text x="51.7" y="102.3">A6</text>
<text x="51.7" y="104.2">A7</text>
<text x="51.7" y="106">A8</text>
<text x="51.7" y="107.8">GND</text>
<text x="57.1" y="107.8">B8</text>
<text x="57.1" y="106">B7</text>
<text x="57.1" y="104.2">B6</text>
<text x="57.1" y="102.3">B5</text>
<text x="58.8" y="107.5">11</text>
<text x="58.8" y="105.6">12</text>
<text x="58.8" y="103.8">13</text>
<text x="181.5" y="102.9">17</text>
<text x="181.5" y="103.8">18</text>
<text x="181.5" y="104.7">19</text>
<text x="181.5" y="105.6">20</text>
<text x="181.5" y="106.6">21</text>
<text x="181.5" y="107.5">22</text>
<text x="183.2" y="102.3">D6</text>
<text x="183.2" y="103.3">D5</text>
<text x="183.2" y="104.2">D4</text>
<text x="183.2" y="105.1">D3</text>
<text x="183.2" y="106">D2</text>
<text x="183.2" y="106.9">D1</text>
<text x="183.2" y="107.8">D0</text>
<text x="189.8" y="107.8">RxData</text>
<text x="189.8" y="106.9">TxData</text>
<text x="191" y="103.3">DCD</text>
<text x="191.2" y="104.2">CTS</text>
<text x="191.2" y="105.1">RTS</text>
<text x="193.6" y="104.7">5</text>
<text x="193.6" y="106.6">6</text>
<text x="193.6" y="102.9">23</text>
<text x="193.6" y="103.8">24</text>
<text x="193.6" y="107.5">2</text>
</g>
<g font-size=".8" fill="#8d2323">
<text x="52.7" y="21.3">1</text>
<text x="52.7" y="22.2">2</text>
<text x="52.7" y="23.2">3</text>
<text x="52.7" y="27.3">1</text>
<text x="52.7" y="28.2">2</text>
<text x="52.7" y="29.1">3</text>
<text x="52.7" y="33.2">1</text>
<text x="52.7" y="34.2">2</text>
<text x="52.7" y="35.1">3</text>
<text x="52.7" y="39.2">1</text>
<text x="52.7" y="40.1">2</text>
<text x="52.7" y="41">3</text>
<text x="52.7" y="45.1">1</text>
<text x="52.7" y="46.1">2</text>
<text x="52.7" y="47">3</text>
<text x="52.7" y="51.1">1</text>
<text x="52.7" y="52">2</text>
<text x="52.7" y="52.9">3</text>
<text x="52.7" y="57.1">1</text>
<text x="52.7" y="58">2</text>
<text x="52.7" y="58.9">3</text>
</g>
<g font-size=".8">
<text x="123.4" y="22.4" transform="rotate(-90 123.4 22.4)">7</text>
<text x="71.5" y="42">7</text>
<text x="72.5" y="42.4">VSS</text>
</g>
<g font-size=".8" fill="#840000">
<text x="143.5" y="65.8">8</text>
<text x="86.2" y="71.8">2</text>
<text x="143.5" y="67.7">9</text>
<text x="152.9" y="66.8">10</text>
<text x="70.7" y="74.6">11</text>
<text x="70.7" y="72.7">12</text>
<text x="80.1" y="73.6">13</text>
<text x="86.2" y="73.6">3</text>
<text x="96.1" y="72.7">1</text>
<text x="143.1" y="81.9">5</text>
<text x="143.1" y="83.7">6</text>
<text x="153" y="82.8">4</text>
</g>
<text font-size=".7" fill="#f00" x="122.7" y="18.4">VCC</text>
<text font-size=".7" x="122.7" y="21.3">GND</text>
<text font-size=".5" fill="#000080" x="116.6" y="44.6">11.0592MHz</text>
</svg>
